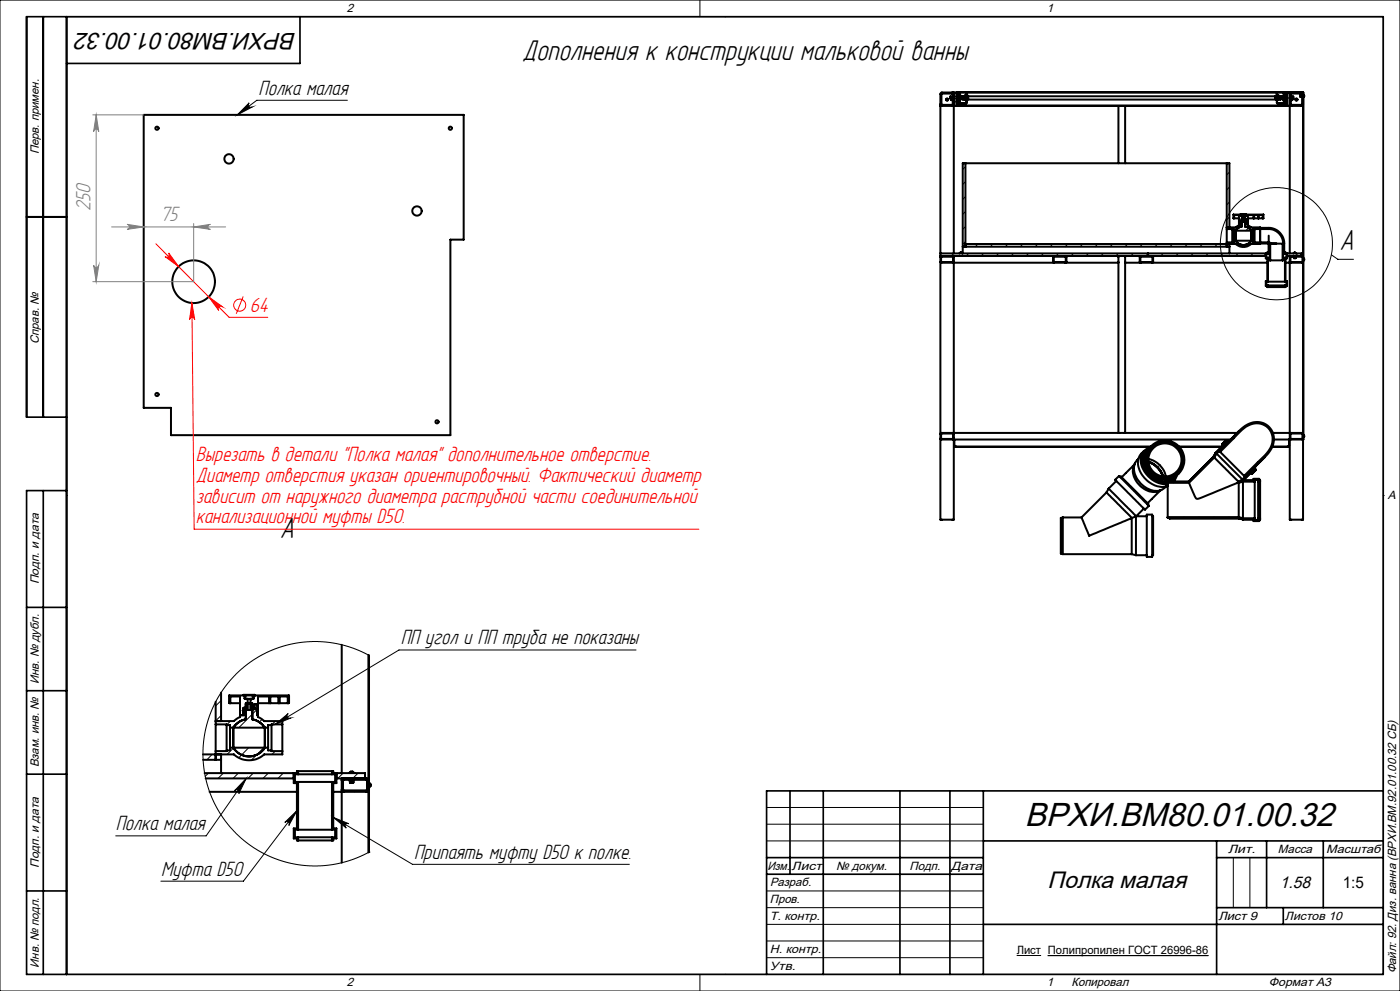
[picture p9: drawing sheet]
<svg xmlns="http://www.w3.org/2000/svg" width="420mm" height="297mm" viewBox="0 0 420 297" stroke-linecap="round" stroke-linejoin="round" font-family="sans-serif">
<g fill="none" stroke="#000" stroke-width=".6">
<path d="M43.1 34.4h96v37.4h-4v58.6h-83.8v-8.2h-8.2zM282.1 31.3l.5 .4M282.1 31.7h.5M282.5 28.1l3.3-.1v3.4h-3.3zM282.6 31.7h3.1M285.1 28.9v.6M285.1 28.9h.7M285.1 29.5h.3M285.4 29.5v.4M285.4 29.9l.3 .1M285.7 27.7l.4 .5M285.7 31.7h101.7"/>
<path d="M285.7 29.5h-.3M285.7 29.5v.5M285.7 29.5h.1M285.7 30h.1M286.1 31.3l-.4 .4M286.1 27.7v48.2M286.9 28.9h.4M286.9 29.5h.4M286.9 27.7v4M287.3 27.7h-4.7l-.5 .5v127.5h4v-24M287.3 29.8v1.4l.4 .4h97.6l.4-.4v-1.4M287.3 27.7v.9"/>
<path d="M287.4 28.6v1.2M287.6 28.6v1.2M287.7 30.7v-2.8l.3-.3h97l.3 .3v2.8M287.7 30.7l.3 .3h1.8l.2-.1v-3.1l-.1 3h-2M287.7 28.6h-.4v1.2h.4M287.8 29.8l.1 1-.2-.1M287.8 30.7h.1M287.8 29.7h.1M287.9 28.7v.5M287.9 29.2v.5M287.9 29.7h.4M287.9 28.7l-.1 .1"/>
<path d="M287.9 28.7h.4M287.9 29.2h.4M287.9 27.9v.8M288 27.8l-.1 .1M288 27.7h-.8M288 27.7l-.2 .2v2.8M288 27.7l-.1 .2M288 27.7h97M288.3 28.7v.5M288.3 29.2v.5M288.3 28.7h.1M288.3 28.7v1"/>
<path d="M288.4 28.9l1.5 .1M288.9 29.7l1 .1M288.9 29.5v.2M289.4 28.9h-.5M289.5 28.6v1.2M289.5 28.6h.4M289.5 29.8h.4M289.9 29.5l-1.5 .1 .5 .1M289.9 29.5v.3M289.9 29v.5M289.9 28.6v.4M289.9 28.6v.2"/>
<path d="M289.9 29.7v.1M290 28.7h.4v1M290 29.2h.4M290 29.7h.4M290.4 29.2v.5M290.4 28.7v.5M290.4 28.7h.1M290.4 29.7l-.4 .1M290.4 28.9h92.2M335.5 31.7v17.2M337.5 31.7v17.2M382.6 28.7v1"/>
<path d="M382.6 29.7h.1M382.7 28.7v.5M382.7 29.2v.5M382.7 29.7l.3 .1M382.7 29.2h.3M382.7 29.7h.3M382.7 28.7h.1M383 28.7h-.4M383.1 29.7l.1 .1M383.2 29.5l1.5 .1-.5 .1M383.2 29.5v.3M383.2 29v.5"/>
<path d="M383.2 28.6v.4M383.2 28.6h.4M383.2 28.6l-.1 .2M383.2 29.8h.4M383.6 28.6v1.2M383.6 28.9h.6M384.2 29.7l-94.2 .1M384.2 29.5v.2M384.7 28.9l-1.5 .1M384.7 28.7v1M384.8 28.7v.5M384.8 28.7h-.1"/>
<path d="M384.8 29.2v.5M384.8 29.7h.4M384.8 28.7h.4M384.8 29.2h.4M385 27.7l.2 .2M385.1 27.7h.7M385.1 27.8l.1 .1M385.2 28.7v.5M385.2 29.2v.5M385.2 28.7h.1M385.2 27.9v2.8M385.2 28.7v.1"/>
<path d="M385.2 30.7h.1M385.2 29.8l-.1 1 .2-.1M385.2 29.7h.1M385.3 30.7l-.2 .3h-1.8l-.3-.1v-3.1l.2 3h2M385.3 28.6h.5v1.2h-.5M385.5 28.6v1.2M385.7 28.6v1.2M385.7 27.7v.9M385.7 27.7h.2M385.8 28.9h.1M385.8 29.5h.1M385.9 27.7l5.1 .1-.1 103.9"/>
<path d="M385.9 27.7h.1M385.9 28.9h.2M385.9 29.5h.2M386 27.7l-.2 .1v3.8l.2-3.9 4.9 .1v127.9h-4v-24M386.1 27.7v4M386.9 31.3l.5 .4M386.9 27.7v48.2M387.2 28.1h3.4v3.3h-3.3zM387.2 28.9h.7M387.2 29.5h.1M387.2 30h.1M387.3 29.5h.3"/>
<path d="M387.3 29.5v.5M387.4 27.7l-.5 .5M387.4 31.7h3.1M387.6 29.9l-.3 .1M387.6 29.5v.4M387.6 29.5h.3M387.7 29.5l-.1 .4M387.9 28.9v.6M390.1 29h.3M390.1 28.5h.3M390.1 28.5v.5M390.4 28.5v.5"/>
<path d="M390.4 29h.2M390.4 28.5h.2M390.5 27.7l.4 .5M390.5 31.7h.4M390.9 31.3l-.4 .4M391 28.3l.2 .3M391.2 28.9l-.2 .2M391.2 28.6v.3M289.6 48.9v25M368 48.9v19.7M8 65h12M282.1 78.5l.3 .2h3.5l.2-.2"/>
<path d="M282.1 76.7h97.6M282.4 76.9h3.5v1.6h-3.5zM282.4 76.7l-.3 .3M285.8 76.7l.3 .3M286.1 78.5v.2M286.1 76.7v.3M286.1 77v1.5M286.1 78.7v51M286.1 78.7h49.4M288.1 75.8l-.3 .1M288.1 75.8h.3M288.4 75.8l.2 .1"/>
<path d="M288.8 73.9h80M316.2 76.9h3.5v1.6h-3.5zM316.2 76.7l-.3 .3v1.5l.3 .2M319.6 76.7l.3 .3v1.5l-.3 .2M335.5 76.7v2M335.5 78.7v51M337.5 76.7v2M337.5 78.7h42.7M337.5 78.7v51M342.2 76.9h3.5v1.6h-3.5zM342.2 76.7l-.3 .3v1.5l.3 .2M344.4 75.9v.8"/>
<path d="M345.6 76.7l.3 .3v1.5l-.3 .2M368 68.6v4M368 68.6l1.7 .2M368 72.6v1.3M368.8 68.2v-19.3h-80v27M368.8 73.1v2.8M369.7 68.8v3.7M369.7 72.5l-1.7 .1M369.7 68.8h.5v.3M370 65.4h.1M370 65.4v-1.1h9v1.1h-4.6M370.1 65.4h1.6"/>
<path d="M370.2 69.1v3M370.2 72.1v.4h-.5M370.2 72.1h5.7M370.2 69.1h5.7M370.2 65.4v-1h1.5v3.1l-1 .7h-2.7M370.7 69.1l.5-.6 1.3-.6v-2.4h1v2.4h.3a2 2 0 0 1 1.6 2.7 2.09 2.09 0 0 1-2.2 2.8 2.87 2.87 0 0 1-2.5-1.3M370.7 69.1v3M372.2 66.4h.3M372.4 64.3v.5M372.4 64.8h.4M372.5 64.3l-.1 .5M372.5 66.1h-.3v1.1h-.5"/>
<path d="M372.5 65.6h.3M372.8 64.8h.4M372.8 64.8v1.7h.4v-1.7M373.2 64.8h.5M373.2 65.6h.3M373.5 66.1h.4v-.5h.3l.2 1.6M373.5 66.4h.7M373.6 64.3v.5M373.6 64.8h.1M373.7 64.3v.5M373.8 64.2l-1.6 .1M373.9 64.2h.1"/>
<path d="M373.9 64.2v.1M375.9 69.1v3M375.9 72.1v.4h.5M376 65.4v-1h-1.6v3.1l.9 .7h2.7v.4M376.2 65.4v-1h1.2v1M376.4 68.8l4.2-.2a4.3 4.3 0 0 1 4.3 4.4l-.1 5M376.4 68.8v3.7M376.4 72.5l4.2 .1M376.4 68.8h-.5v.3M377.6 65.4v-1h1.2v1M378 68.3h2.6a4.7 4.7 0 0 1 4.7 4.7v2.5h-.4M378 68.6v4"/>
<path d="M378 72.6v.5h-2.7a3.4 3.4 0 0 1-4.6 0h-81.1M378 73h2.6v2.5h.3M379.7 75.9v1.5h.5v6.8h-.5v1.5h.5v.3h.2M380.4 75.6h.5M380.4 76.1h.5M380.4 77.3h.5M380.4 76.1h-.5v1.2h.5M380.4 75.6h-.2v.3h-98.1M380.4 75.6v.5M380.4 77.3v7.1M380.6 72.6l.3 .4M380.6 72.6h.1"/>
<path d="M380.6 70.6v2M380.9 73h2M380.9 73h.1M380.9 73l.2 5M380.9 73h.2M381.1 78h3.7M381.1 73h3.7M381.1 73v5M384.8 73v5M384.8 73h.1M384.9 75.6h.6M384.9 76.1h.6"/>
<path d="M384.9 77.3h.6M385.5 76.1h.4v1.2h-.4M385.5 75.6h.2v.3h4.7v.8M385.5 75.6v.5M385.5 77.3v7.1M385.7 78.7h1.2M386.1 76.7h4.6l.2 .3M386.1 75.9v1.5h-.4v6.8h.4v1.5h-.4v.3h-.2M386.9 78.5l.3 .2h3.5l.2-.2M386.9 76.7v.3M386.9 78.5v.2M386.9 77v1.5"/>
<path d="M386.9 78.7v51M387.2 76.9h3.5v1.6h-3.5zM387.2 76.7l-.3 .3M388.2 77v.3M388.2 77.3h.5M388.2 77h.5M388.2 76.9v.1M388.3 75.8l-.3 .1M388.3 75.8h.3M388.3 75.8h.2M388.6 75.8l.2 .1M388.7 77v.3"/>
<path d="M388.7 76.9v.1M391 77.3l.2 .6M391.2 77.9l-.2 .2M391.2 77.6v.3M380.4 84.4h5.1M380.4 86h5.1M380.4 85.5h5.1M380.4 84.4h-.5v1.1h.5M380.4 85.5v.5M385.5 84.4h.4v1.1h-.4M385.5 85.5v.5M282.1 130l.2-.3h3.7l.1 .3"/>
<path d="M282.1 131.4l.2 .3h3.7l.1-.3M282.4 130l3.5-.1v1.6h-3.5zM286.1 129.7v.3M286.1 131.4v.3M286.1 130v1.4M286.1 131.7h83M286.1 129.7h49.4M286.3 133.5l.3 .3h58.6M286.3 131.7v1.9l.5 .3h58.3M335.5 129.7h2M337.5 129.7h33.7M340.3 139.2l-3.8 3.8"/>
<path d="M340.5 138.9a5.8 5.8 0 0 0 2.8 7.6 4.9 4.9 0 0 0 5.1 .3M341.5 137.5a4.7 4.7 0 0 0 .2 6.7 5.8 5.8 0 0 0 7.3 2.3l.8-.7M343.2 135.1l-.8 .9a5.5 5.5 0 0 0 1 7.3 6.6 6.6 0 0 0 6.9 2.3M343.2 135.1a5.1 5.1 0 0 0 .4 6.6 7.4 7.4 0 0 0 6.7 3.4M343.7 135.4a4.9 4.9 0 0 0 .7 6.7 6.4 6.4 0 0 0 5.9 2.5M343.7 135.4a5.1 5.1 0 0 0 1.1 6.9 5.6 5.6 0 0 0 6.8 1.6l.9-1.1M343.9 135.7h-.1M344.2 135.4a4.4 4.4 0 0 0 .4 6.3 5.3 5.3 0 0 0 6.9 1.9l.4-.4M344.2 135.3l-.5 .5M344.5 134.8l-.8 .6M344.5 137.5a6.9 6.9 0 0 1 5.2 5.3M344.5 138.4l1.8 .8 1 .8"/>
<path d="M344.6 138.4a6.9 6.9 0 0 1 4.3 4.4 7.1 7.1 0 0 0-4.3-4.4zM344.9 134.3l-1.7 .8M353.8 133.8h12.7M353.8 133.9h12.7M364 136.9h.1M364.1 136.9l-7.5 7.5M364.3 137.1l7.2 7.3M364.3 137.1l-7.6 7.6M364.7 135.7h.1M364.7 135.7l-.7 1.2M364.7 135.7l-.6 1.2M365 136l-.7 1.1"/>
<path d="M365 136l7.7 7.7M365.9 135.3l.1 .1M366 135.4l7.2 7.2M366 134.9l3.9-3.8a12.1 12.1 0 0 1 6.1-4.5 5.2 5.2 0 0 1 5.5 2.4 5.2 5.2 0 0 1-.4 6l-1.3 1.7-6 5.9M366 135.4l4.1-4.1a11 11 0 0 1 6.4-4.4 4.9 4.9 0 0 1 4.9 2.7 4.9 4.9 0 0 1-.8 5.5l-1.2 1.5-6.2 6M366 134.9l-.1 .4M366.6 133.1h.1M366.6 133.1l.4 .4M367 133.4l-2.3 2.3M367 133.5l-2.3 2.2M367.8 131.9l-1.2 1.2M367.8 131.9l.4 .4 .2-.2"/>
<path d="M367.8 131.9h.1M368.2 132.7l-.4-.3-.7 .7 .4 .4-2.5 2.5M368.4 132.1l-.3 .2M368.4 132.1l.2 .2M371.7 129.2l-1.8 1.9M379.4 137l-1.8 1.8M381.8 129.7h5.1M382.2 131.7h4.7M386.7 133.5l-.3 .3h-4.7M386.7 131.7v1.9l-.3 .3h-4.7M386.9 130l.2-.3h3.6l.2 .3M386.9 131.4l.2 .3h3.6l.2-.3"/>
<path d="M386.9 129.7v.3M386.9 131.4v.3M386.9 130v1.4M387.2 130l3.5-.1v1.6h-3.5zM391 130.3l.2 .3M391.2 130.9l-.2 .2M391.2 130.6v.3M318.8 155.1v11M318.8 155.1l-.6 .1v10.7l.6 .2M318.8 155.1h5.6M324.4 155.1l2.3 5.5 12.8-5.3M331.9 147.6l7.7 7.6"/>
<path d="M331.9 147.6l-7.5 7.5M332.6 146.4l8.3 8.3 2.2-2.3M332.6 146.4l-.7 1.2M334.5 143.8l1.2-1.1 9 8.9-1.2 1.1zM334.9 144.1l-2.3 2.3M336.1 143l.2-.2 8.1 8.2-.1 .3M339.5 155.3v10.8M339.6 155.2l-.1 .1M340.8 154.8l-1.2 .4M340.8 154.8v11.6M340.8 154.7h3.2M340.8 154.7v.1"/>
<path d="M344 154.2h1.7v12.7h-1.7zM345.7 154.7a.46 .46 0 0 1 .3 .3 .46 .46 0 0 1-.1 .5v10.9h-.2M347.3 140l1 1.4 .7 1.4M347.3 140l.8 1 .8 1.8M348.1 147l-3.8 3.8M350.3 144.7v10.3M350.3 144.5h.1M350.3 155l.6 .4M350.3 155h21.3M350.3 144.7h6.4M350.3 144.5v.2M350.9 144.4h.1"/>
<path d="M350.9 144.4h5.7M350.9 155.3h20.7M350.9 144.4l-.6 .1M350.9 155.3v.1M351.6 143.4v.1M352 143.6l-1 .8M352 143.1l-.5 .5M353.1 142.4l-.5 1.2-.7 .8 .3-.3M356.6 144.4h.1M356.7 144.7l1.1 2.7a3.3 3.3 0 0 0 1.3 2.1l12.1-4.8M371.2 144.7h.4M371.5 144.4l-.3 .3"/>
<path d="M371.6 155.3l1.3 .4M371.6 155.3v.1M371.6 144.7v10.3M371.6 155l1.3 .3M372.7 143.7l-1.2 .7M372.9 144l-.2 .1M372.9 144h.1M372.9 155.7h3.2M372.9 144.4v10.9M372.9 144.4h3.5M372.9 155.3h3.5M372.9 144.4l-1.3 .3"/>
<path d="M373 144l-.3 .1M373.2 142.6l.1 .1M373.8 142.7h-.5M373.8 142.6l-.5 .1M373.8 142.6v.1M375.6 142l-.4-.3-2.3 2.3M375.6 142h.1M375.9 140.5l.4 .4-.7 .7-.4-.4-2.5 2.5M376.1 143.5h1.7M376.1 143.5v.5h-3.2M376.3 140.1l.3 .2M376.4 144.4v10.9"/>
<path d="M376.4 144.4v-.5h1v.5M376.4 155.3v.5h1v-.5M376.6 140.3l-.2 .2 .3 .4M376.6 140.3l-.2 .2M376.7 140.9l-1.1 1.1M377.4 144.4v10.9M377.4 144.4h.6M377.4 155.3h.6M377.8 143.5v.5h.2M378 144h.1M378 144.4v10.9M378 155.3v.4h-.2"/>
<path d="M378 155.6h-.2v.5h-1.7v-.5l-3.2 .1M378 144v.4M318.8 166.1h20.7M339.5 166.1l1.3 .3M340.8 166.4h3.2M102.5 193.2v38.5M110.5 196.3v59.2M110.7 196.4v59M64.7 217.1v8M64.7 217.1h3.3v.2M64.7 210.3v6.8M66.3 207.6v8.5"/>
<path d="M68 217.3v7.6M68 217.3h1v.8M69 218.1v6M69 218.1h11.4M69.1 210.7v-2h2.9v6.2l-1.8 1.2h-5.5M73 208.4l.1-.2h3.3v.2M73 212.5h.7M73.4 209.3l.1 .1M73.6 209.4v-1h2.2v1M73.7 210.8h2v4.8a4.7 4.7 0 0 1 3.7 2.8v4.1a2.65 2.65 0 0 1-1.3 3.1 5.4 5.4 0 0 1-8.1-1.8v-4.5a2.23 2.23 0 0 1 1.1-2.5l1-.7 1.6-.5zM73.7 212.1h-.7v2.2h-1M73.7 211h.6"/>
<path d="M74.3 209.4h.8M74.3 209.4h-.9v-1l-4.7 .1 .1 2.2h3.2M74.3 209.4v3.4h.8v-2M75.1 209.4h.9v-1l10.7 .1-.1 2.2h-9.2M75.1 209.4v1.6h.6M75.7 212.1h.7v-1.1h.7v3.3h.3M75.7 212.5h1.4M76 209.3l-.1 .1M80.4 218.1v6M80.7 210.7v-2h-3.3v6.2l1.9 1.2h5.4v1M81.1 210.7v-2h2.4v2M81.5 217.3v7.6"/>
<path d="M81.5 217.3h-1.1v.8M83.9 210.7v-2h2.4v2M84.7 217.1v8M84.7 217.1h-3.2v.2M60.9 227.7h5.4M61.7 233.3h26.4M62.9 237.3h26.2M64.7 225.1v2.6M66.3 226.1v5.6M68 224.9v.2h-3.3M69 224.1v.8h-1M69 224.1h11.4"/>
<path d="M80.4 224.1v.8h1.1M81.5 224.9v.2h3.2M84.7 225.1v1h-5.4a6.8 6.8 0 0 1-9.1 0h-9.3M88.1 231.7v3h1v13.6h-1v3h1v.6h.3M89.4 234.3h10.2M89.4 231.1h10.2M89.4 232.1h10.2M89.4 232.1h-.9v2.2h.9M89.4 231.1h-.3v.6h-27.7M89.4 231.1v1M89.4 234.3v14.4M99.6 232.1h.9v2.2h-.9"/>
<path d="M99.6 231.1h.4v.6h9.5v1.6M99.6 231.1v1M99.6 234.3v14.4M100 237.3h2.5M100.9 233.3h9l.4 .2 .2 .4M100.9 231.7v3h-.9v13.6h.9v3h-.9v.6h-.4M102.5 236.7l.2 .4 .4 .2h6.8l.4-.2 .2-.4M102.5 233.3v.6M102.5 236.7v.6M102.5 233.9v2.8M102.5 237.3v21.2M102.9 233.8l7.1-.1 .1 3.1-7.1 .1z"/>
<path d="M103.1 233.3l-.4 .2-.2 .4M105 233.9l-.1 .3 .2 .3M105 233.9h1M105 233.7v.2M105.1 234.5h.9M105.2 231.3l-.5 .4M105.2 231.3h.6M105.8 231.3l.5 .4M106 233.9l.2 .3-.2 .3M106 233.7v.2M110.7 234.5l.4 .5M111.1 235.6l-.4 .5"/>
<path d="M111.1 235v.6M89.4 248.7h10.2M89.4 251.9h10.2M89.4 250.9h10.2M89.4 248.7h-.9v2.2h.9M89.4 250.9v1M99.6 248.7h.9v2.2h-.9M99.6 250.9v1"/>
<circle cx="47.1" cy="38.4" r=".49"/>
<circle cx="135.1" cy="38.4" r=".48"/>
<circle cx="284.1" cy="29.8" r=".32"/>
<circle cx="284.1" cy="29.8" r=".15"/>
<circle cx="284.1" cy="29.8" r=".23"/>
<circle cx="388.9" cy="29.8" r=".23"/>
<circle cx="388.9" cy="29.8" r=".33"/>
<circle cx="388.9" cy="29.8" r=".14"/>
<circle cx="68.7" cy="47.6" r="1.4"/>
<circle cx="125.1" cy="63.2" r="1.4"/>
<circle cx="58.1" cy="84.4" r="6.4"/>
<circle cx="47.1" cy="118.2" r=".49"/>
<circle cx="131.1" cy="126.4" r=".49"/>
<circle cx="349.5" cy="137.8" r="5.8"/>
<circle cx="349.5" cy="137.8" r="5.5"/>
<circle cx="349.5" cy="137.8" r="5"/>
</g>
<g fill="none" stroke="#000" stroke-width=".3">
<path d="M0 0h420v297h-420zM20 5h395v287h-395zM210 0v5M217.5 5h.1M74.8 30.8a.77 .77 0 0 0-.2 1.1 .77 .77 0 0 0 1.1 .2l-4.5 2.3zM104.2 30.1h-27.2l-5.8 4.3M285.7 31.4l-.3 .3M286.9 30.2l-1.1 1.1M287.8 29.3l-.1 .1M289.5 27.6l-.1 .1M294 27.6l-.1 .1M303 27.6l-.1 .1"/>
<path d="M307.5 27.6l-.1 .1M316.4 27.6v.1M321 27.6l-.1 .1M329.9 27.6l-.1 .1M334.4 27.6l-.1 .1M343.4 27.6l-.1 .1M347.9 27.6l-.1 .1M356.9 27.6l-.1 .1M361.4 27.6l-.2 .1M370.3 27.6l-.1 .1M374.8 27.6l-.1 .1M383.8 27.6l-.1 .1"/>
<path d="M385.3 30.6l-.2 .2M385.9 30l-.1 .1M387.2 28.7l-1.1 1.1M388.3 27.7l-.4 .3M391 33.9l-.1 .1M391 38.4l-.1 .1M289.6 58.9l-.8 .9M289.6 50l-.8 .8M289.6 54.5l-.8 .8M368.8 56.1l-.8 .8M368.8 51.6l-.8 .8M391 51.9l-.1 .1"/>
<path d="M391 47.3l-.1 .1M283.5 78.5l-.2 .2M286.1 75.9l-1 1M289.6 72.4l-.8 .8M289.6 63.4l-.8 .8M289.6 67.9l-.8 .8M290.6 75.9l-.8 .8M293.4 73.1l-.8 .8M295.1 75.9l-.8 .8M297.9 73.1l-.8 .8M299.6 75.9l-.8 .8M302.4 73.1l-.8 .8"/>
<path d="M304.1 75.9l-.8 .8M306.9 73.1l-.8 .8M308.6 75.9l-.8 .8M311.4 73.1l-.8 .8M313.1 75.9l-.9 .8M315.8 73.1l-.7 .8M317.5 75.9l-.7 .8M319.4 78.5l-.2 .2M319.9 78l-.2 .2M320.4 73.1l-.9 .8M322.1 75.9l-.9 .8M324.8 73.1l-.8 .8"/>
<path d="M326.5 75.9l-.8 .8M329.3 73.1l-.8 .8M331 75.9l-.8 .8M333.8 73.1l-.8 .8M335.5 75.9l-.8 .8M338.3 73.1l-.8 .8M340 75.9l-.8 .8M342.8 73.1l-.8 .8M344.5 75.9l-.8 .8M347.3 73.1l-.8 .8M349 75.9l-.8 .8M351.8 73.1l-.8 .8"/>
<path d="M353.5 75.9l-.8 .8M356.3 73.1l-.8 .8M358 75.9l-.8 .8M360.8 73.1l-.8 .8M362.4 75.9l-.8 .8M365.2 73.1l-.7 .8M366.9 75.9l-.8 .8M368.8 60.6l-.8 .8M368.8 65l-.8 .9M370.2 68.2l-.5 .5M370.7 72.1l-1 1M371.4 75.9l-.8 .8"/>
<path d="M371.8 66.6l-.1 .1M372.8 65.6l-.6 .5M374.1 64.3l-.9 .9M374.2 73.2l-.9 .8M375 67.9l-1.3 1.2M375.9 75.9l-.8 .8M377.6 65.3l-.2 .1M378.6 64.3l-.2 .1M379.1 68.3l-.4 .3M379.2 72.6l-.3 .4M379.9 76.4l-.3 .3M380.4 75.9l-.2 .2"/>
<path d="M381.1 75.3l-.3 .2M382.9 68.9l-.2 .3M384.9 75.9l-.1 .2M385 71.4l-.3 .2M385.7 79.7l-.2 .2M387.1 78.2l-.2 .2M389.4 75.9l-1 1M391 74.3l-.1 .1M391 60.8l-.1 .1M391 65.3l-.1 .1M391 78.8l-.1 .1M399.4 76.4l2 1.3h4.6"/>
<path d="M379.9 85.4l-.2 .2M380.4 80.5l-.2 .1M385.7 84.2l-.2 .1M391 92.2l-.1 .2M391 87.8l-.1 .1M391 101.2l-.1 .1M391 119.2l-.1 .1M391 114.7l-.1 .1M391 105.7l-.1 .1M284.4 131.5l-.2 .2M286.1 129.9l-.2 .1M344.6 138.7l-.7 .7"/>
<path d="M350.8 132.5l-.5 .5M351.1 132.2l-.3 .3M353.8 133.9l-.6 .6M355.2 137l-.8 .8M364.5 136.7l-7.9 8M373.7 127.6l-7.8 7.7M378.9 126.8l-.3 .3M381.4 128.8l-.3 .3M382.1 132.6l-.6 .6M387.7 131.5l-.2 .2M389.5 129.7l-.2 .2M391 128.2l-.1 .1"/>
<path d="M20 148.5h.1M346.2 141.6l-.6 .6M349.5 142.8l-.8 .8M350.8 155l-.3 .2M352.4 144.4l-.4 .3M355.2 155l-.3 .3M359.7 155l-.3 .3M364.2 155l-.3 .3M368.7 155l-.3 .3M372.9 155.3l-.3 .3M375.2 144l-.3 .4M376.8 155.8l-.3 .3"/>
<path d="M415 148.5h.1M110.7 196.4l-4.7-2.1-3.9-1.2-4.4-.7-4-.1-4.6 .4-3.3 .7-4 1.3-4.2 2.1-3.4 2.3-3.1 2.7-2.9 3.1-2.4 3.4-2 3.8-1.3 3.5-1.1 4.4-.5 4.7 .1 4.1 .7 4.4 1.3 4.5 1.9 4.2 2.7 4.2 3.1 3.6 3.5 3 2.9 2 3.3 1.7 4.7 1.8 4 .9 4.6 .4 4.3-.1 4.5-.8 3.8-1.2 4.4-2M190.8 194.8h-71.1l-37.2 22.3M66.3 210l-1.6 1.6M66.3 214.5l-1.6 1.5M69.1 216.1l-1.1 1.2M72.3 212.9l-.3 .4M72.3 208.4l-.3 .3M74.3 210.9l-1.2 1.2M76.8 208.4l-1.7 1.7M77.4 212.3l-5.8 5.8M78.6 215.6l-.8 .8"/>
<path d="M81.3 208.4l-.6 .6M81.5 217.3h-.1M82.5 217.1l4-3.2a.77 .77 0 0 0-.3 1 .77 .77 0 0 0 1 .3zM82.6 216.1l-1 1M83.9 210.3l-.4 .4M85.8 208.4l-.3 .3M110.7 201.5l-.2 .2M110.7 214.9l-.2 .3M110.7 205.9l-.2 .3M110.7 219.4l-.2 .2M62.5 231.7l-.9 1M63.6 226.1l-1.5 1.6"/>
<path d="M67 231.7l-1.6 1.6M70.1 224.2l-2 1.9M71.5 231.7l-1.6 1.6M73.9 233.3l-12.1 17.2h-27.1M73.9 233.3l-2.3 4.5a.77 .77 0 0 0-.2-1 .77 .77 0 0 0-1 .2zM74.6 224.1l-3 3M76 231.7l-1.6 1.6M79.1 224.1l-3.7 3.7M80.5 231.7l-1.6 1.6M82.6 225.1l-1 1M85 231.7l-1.6 1.6M88.5 232.7l-.6 .6"/>
<path d="M89.4 231.7l-.3 .4M89.4 236.3l-.3 .3M100 239.2l-.4 .3M100.3 234.3l-.7 .8M100.9 233.7l-.4 .4M102.9 236.2l-.4 .4M102.9 231.7l-1.5 1.6M106.7 236.9l-.4 .4M107.4 231.7l-2 2M110.2 233.4l-.3 .3M110.7 228.4l-.2 .2M110.7 232.9l-.2 .2"/>
<path d="M85.4 246.5l3.7-3.5-2.5 4.4a.76 .76 0 0 0-.1-1 .76 .76 0 0 0-1.1 .1zM88.5 250.6l-.4 .4M89.1 243l-16.1 21.1h-24.7M89.4 245.2l-.3 .4M89.4 240.7l-.3 .4M100 245l23.8 14h65M100 245l4.7 1.9a.76 .76 0 0 0-1.1 .2 .76 .76 0 0 0 .3 1.1zM100 243.7l-.4 .3M100 248.1l-.4 .4M110.7 255.4h.1M110.7 241.9l-.2 .2M110.7 246.4l-.2 .2"/>
<path d="M230 242h65M230 247h65M230 252h65M370 257v15M375 257v15M230 267h65M230 272h65M230 277h65M210 292v5M217.5 292h.1M230 282h65M230 287h65"/>
<path d="M305 286.4h7.3M314.4 286.4h48.1"/>
<circle cx="382.9" cy="73" r="16.8"/>
</g>
<g fill="none" stroke="#f00" stroke-width=".3">
<path d="M46.8 73.1l22 22h11.5M49.5 76.9a.77 .77 0 0 0 1.1 0 .77 .77 0 0 0 0-1.1l3 4.1zM57.6 90.8l.6 67.8h151.5M57.6 90.8l.8 5a.78 .78 0 0 0-.8-.7 .78 .78 0 0 0-.7 .7zM62.6 89l4.1 2.9a.77 .77 0 0 0-1.1 .1 .77 .77 0 0 0 0 1zM73 88.9l-2.1 5.1"/>
<circle cx="71.9" cy="91.5" r="1.82"/>
</g>
<path d="M27.8 34.4h15.3M28.9 34.4v50M28.9 34.4l.7 5a.78 .78 0 0 0-.7-.7 .78 .78 0 0 0-.8 .7zM28.1 79.4a.78 .78 0 0 0 .8 .8 .78 .78 0 0 0 .7-.8l-.7 5zM33.5 68h34.2M38.1 67.2l5 .8-5 .8a.76 .76 0 0 0 .7-.8 .76 .76 0 0 0-.7-.8zM58.1 67v17.4h-30.3M58.1 68l5-.8a.76 .76 0 0 0-.7 .8 .76 .76 0 0 0 .7 .8z" fill="none" stroke="#808080" stroke-width=".3"/>
<g fill="none" stroke="#000" stroke-width=".5">
<path d="M13 5v120M20 5v287M90 5v14h-70M8 65h12M20 125h-12v-120h407v287h-407v-145h12M13 147v145M8 182h12M8 207h12M8 232h12M237 237v25M247 237v55M270 237v55"/>
<path d="M285 237v55M295 237v55M415 237h-185v55M230 257h65M295 252h120M365 252v40M365 257h50M380 252v20M397 252v20M8 267h12M230 262h65M295 277h120"/>
<path d="M365 272h50M385 272v5"/>
</g>
<path d="M74.8 30.8a.77 .77 0 0 0-.2 1.1 .77 .77 0 0 0 1.1 .2l-4.5 2.3zM100 245l4.7 1.9a.76 .76 0 0 0-1.1 .2 .76 .76 0 0 0 .3 1.1zM82.5 217.1l4-3.2a.77 .77 0 0 0-.3 1 .77 .77 0 0 0 1 .3zM85.4 246.5l3.7-3.5-2.5 4.4a.76 .76 0 0 0-.1-1 .76 .76 0 0 0-1.1 .1zM73.9 233.3l-2.3 4.5a.77 .77 0 0 0-.2-1 .77 .77 0 0 0-1 .2z" fill="#000"/>
<g fill="#f00">
<path d="M57.6 90.8l.8 5a.78 .78 0 0 0-.8-.7 .78 .78 0 0 0-.7 .7z"/>
<path d="M50.6 75.8a.77 .77 0 0 1 0 1.1 .77 .77 0 0 1-1.1 0l4.1 3zM62.6 89l3 4a.77 .77 0 0 1 0-1 .77 .77 0 0 1 1.1-.1z"/>
</g>
<g fill="#808080">
<path d="M38.1 67.2l5 .8-5 .8a.76 .76 0 0 0 .7-.8 .76 .76 0 0 0-.7-.8zM58.1 68l5-.8a.76 .76 0 0 0-.7 .8 .76 .76 0 0 0 .7 .8z"/>
<path d="M28.1 79.4a.78 .78 0 0 0 .8 .8 .78 .78 0 0 0 .7-.8l-.7 5zM28.9 34.4l.7 5a.78 .78 0 0 0-.7-.7 .78 .78 0 0 0-.8 .7z"/>
</g>
<text font-size="10" x="307.4" y="247.6">ВРХИ.ВМ80.01.00.32</text>
<g font-size="9.7">
<text x="401.9" y="74.8">A</text>
<text x="83.9" y="161.1">A</text>
</g>
<text font-size="9.5" x="156.6" y="18.1">Дополнения к конструкции мальковой ванны</text>
<g font-size="7.1">
<text x="89" y="9.8" transform="rotate(-180 89 9.8)">ВРХИ.ВМ80.01.00.32</text>
<text x="314.3" y="266.1">Полка малая</text>
</g>
<g font-size="6.9">
<text x="77.6" y="28.3">Полка малая</text>
<text x="120.2" y="193.1">ПП угол и ПП труба не показаны</text>
<text x="34.7" y="248.8">Полка малая</text>
<text x="124.3" y="257.4">Припаять муфту D50 к полке.</text>
<text x="48.3" y="262.5">Муфта D50</text>
</g>
<g font-size="6.9" fill="#808080">
<text x="27.2" y="63.3" transform="rotate(-90 27.2 63.3)">250</text>
<text x="48" y="66.3">75</text>
</g>
<g font-size="6.9" fill="#f00">
<text x="74.9" y="93.4">64</text>
<text x="58.7" y="138.2">Вырезать в детали &quot;Полка малая&quot; дополнительное отверстие.</text>
<text x="58.7" y="144.4">Диаметр отверстия указан ориентировочный. Фактический диаметр</text>
<text x="58.7" y="150.6">зависит от наружного диаметра раструбной части соединительной</text>
<text x="58.7" y="156.9">канализационной муфты D50.</text>
</g>
<text font-size="5" x="384" y="266">1.58</text>
<text font-size="4.8" x="402.8" y="266">1:5</text>
<g font-size="3.6">
<text x="104" y="3.6">2</text>
<text x="314" y="3.6">1</text>
<text x="11.6" y="46.3" transform="rotate(-90 11.6 46.3)">Перв. примен.</text>
<text x="11.6" y="103.2" transform="rotate(-90 11.6 103.2)">Справ. №</text>
<text x="416.4" y="149.6">A</text>
<text x="11.6" y="175.1" transform="rotate(-90 11.6 175.1)">Подп. и дата</text>
<text x="11.6" y="205" transform="rotate(-90 11.6 205)">Инв. № дубл.</text>
<text x="11.6" y="230" transform="rotate(-90 11.6 230)">Взам. инв. №</text>
<text x="368.4" y="255.6">Лит.</text>
<text x="383.4" y="255.6">Масса</text>
<text x="397.8" y="255.6">Масштаб</text>
<text x="11.6" y="260.1" transform="rotate(-90 11.6 260.1)">Подп. и дата</text>
<text x="230.2" y="260.6">Изм.</text>
<text x="237.5" y="260.6">Лист</text>
<text x="250.9" y="260.6">№ докум.</text>
<text x="272.9" y="260.6">Подп.</text>
<text x="285.4" y="260.6">Дата</text>
<text x="231" y="265.6">Разраб.</text>
<text x="231" y="275.6">Т. контр.</text>
<text x="231" y="270.6">Пров.</text>
<text x="365.5" y="275.6">Лист 9</text>
<text x="385.5" y="275.6">Листов 10</text>
<text x="231" y="285.6">Н. контр.</text>
<text x="11.6" y="290" transform="rotate(-90 11.6 290)">Инв. № подл.</text>
<text x="231" y="290.6">Утв.</text>
<text x="418.9" y="291.8" transform="rotate(-90 418.9 291.8)">Файл: 92. Диз. ванна (ВРХИ.ВМ.92.01.00.32 СБ)</text>
<text x="104" y="295.6">2</text>
<text x="314" y="295.6">1</text>
<text x="321.5" y="295.6">Копировал</text>
<text x="380.7" y="295.6">Формат А3</text>
</g>
<text font-size="3.4" x="305" y="286">Лист Полипропилен ГОСТ 26996-86</text>
</svg>
